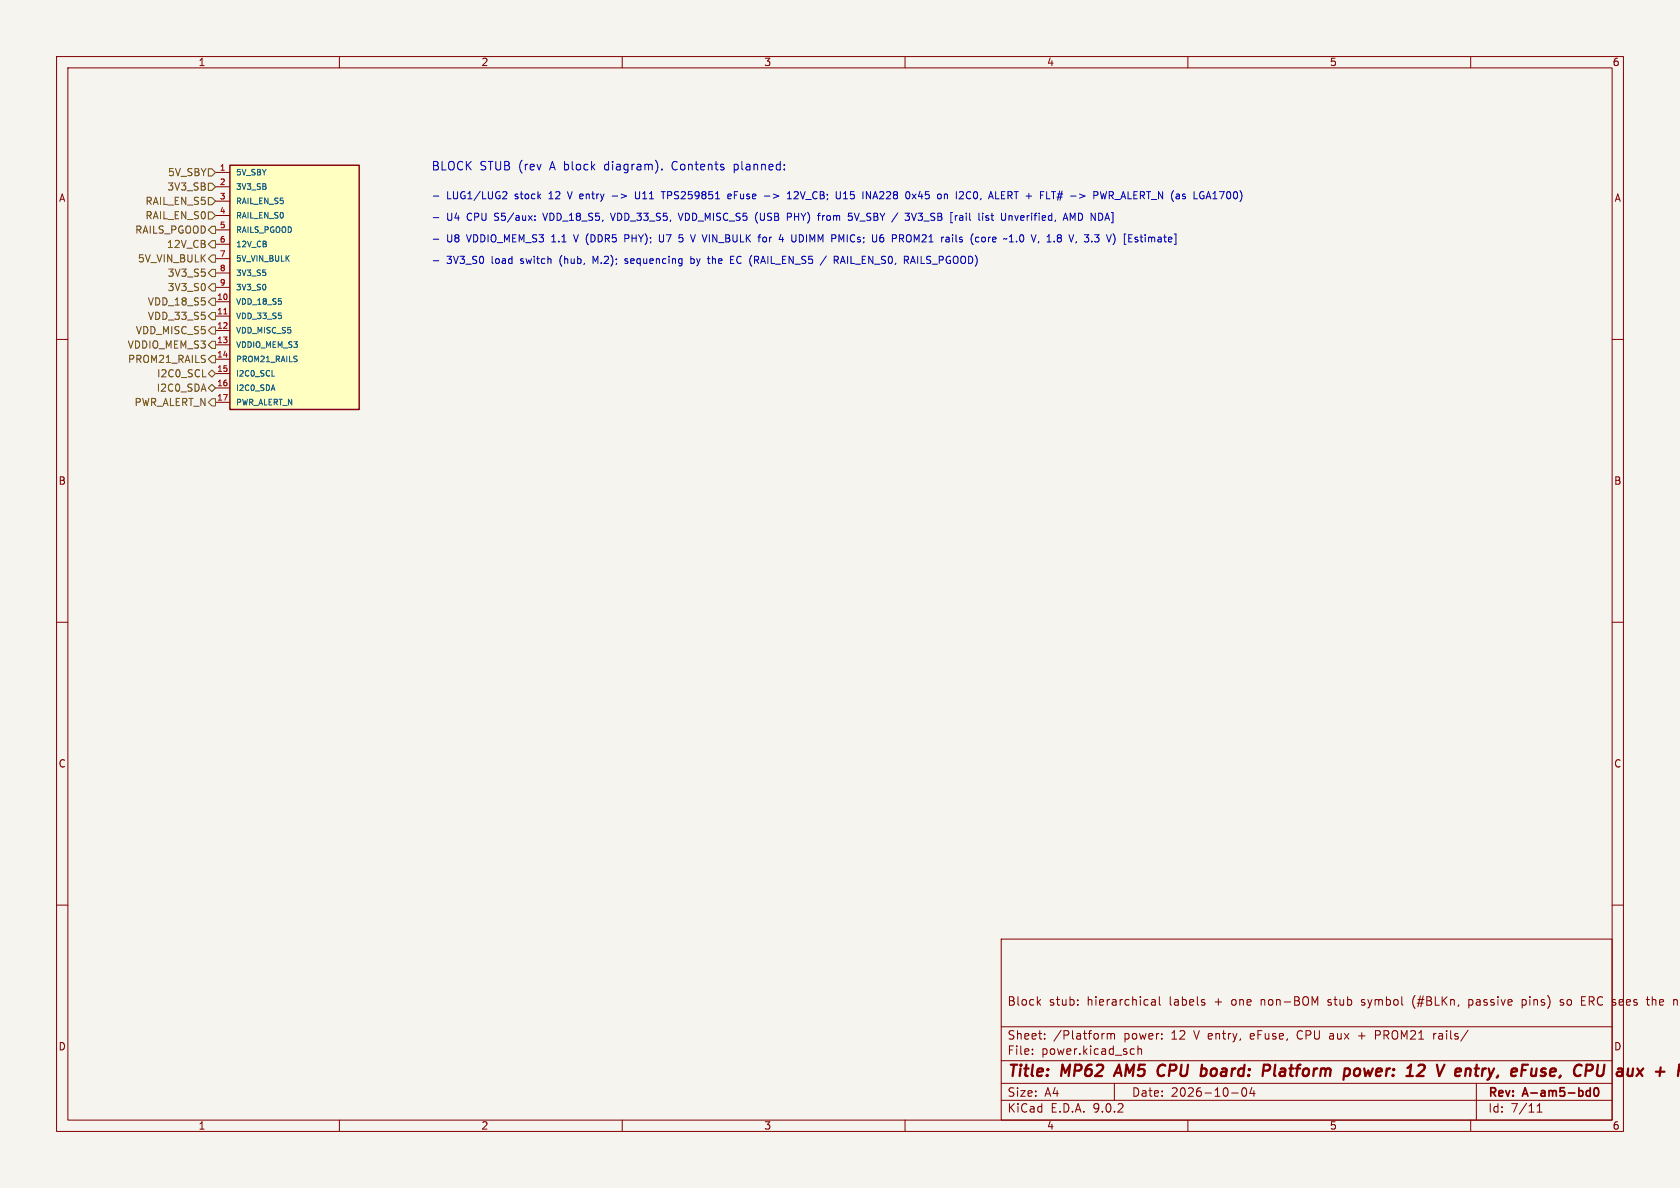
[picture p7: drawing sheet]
<svg xmlns="http://www.w3.org/2000/svg" width="297mm" height="210mm" viewBox="0 0 297 210" stroke-linecap="round" stroke-linejoin="round" font-family="sans-serif">
<path d="M0 0h297v210h-297z" fill="#f5f4ef" stroke="#f5f4ef" stroke-width=".18"/>
<g fill="none" stroke="#840000" stroke-width=".18">
<path d="M10 10h277v190h-277zM12 12h273v186h-273zM60 10v2M110 10v2M160 10v2M210 10v2M260 10v2M10 60h2M285 60h2M10 110h2M285 110h2M10 160h2"/>
<path d="M177 166h108v32h-108zM183.5 177.1l.5 .6M184 176.7l-.6 .6M190.5 177.6v.1M190.5 176.8v.1M203.6 176.8h.6v.9M204.2 177.1h-.5a.29 .29 0 0 0-.2 .3 .29 .29 0 0 0 .2 .3l.5-.1M205 176.2v1.3l.2 .2M213 177.3v.3M234.7 177.6l.2 .1M234.8 176.8v.3M240.7 177.6l.4 .1"/>
<path d="M240.9 176.7l-.2 .2 .2 .3M250.2 176a1.72 1.72 0 0 0 0 2.3M259.7 176.8h.5M259.7 177.6h.5M259.7 176.7v1.5M269.1 176.8l.4-.1 .3 .3M269.1 176.7v1.5M269.8 177.4l-.3 .3-.4-.1M276.4 176.8l-.4-.1-.2 .2 .1 .2 .5 .2v.3h-.6M279.6 177.7h.7M279.6 176.2h.7M285 160h2"/>
<path d="M292.1 176.2v1.5M292.5 176.7l-.4 .1M60 198v2M110 198v2M160 198v2M177 194.5h108M177 191.5h108M177 187.5h108M177 181.5h108M182.5 186.3v.1M182.5 185.5v.1M184.7 183.6v.1"/>
<path d="M184.7 182.8v.1M195.1 182.7h.1M195.7 182.8l.5-.1 .2 .2M195.7 182.7v1M196.4 182.9l.2-.2 .4 .1v.9M196.4 182.9v.8M197 191.5v3M200.1 185.4l.4 .1M200.5 186.3l-.4 .1M201.2 185.5l.2-.1 .3 .1 .1 .9M201.2 184.9v1.5M210 198v2"/>
<path d="M217.7 193.2h1.2M219.7 192.4l.2-.1a.81 .81 0 0 1 .6 .6 .81 .81 0 0 1-.3 .8l-.2 .1a.81 .81 0 0 1-.3-1.4zM221.3 192.2l-.3 1.1h.9M221.7 192.8v1M229.5 182.4l-.2 .4 .2 .7M240.2 183.1h1.1M243.2 183h.5M243.7 182.2h-.5v1.5M253.5 182.7v1M253.9 182.7l-.3 .1-.1 .2M260 198v2M261 191.5v6.5"/>
<path d="M271.7 196.6h.9M271.7 195.5l.5-.4v1.5"/>
</g>
<path d="M280.7 192.8l.4 .1M281.1 192.3v1.5M281.1 193.7l-.4 .1M282.1 192.3a.94 .94 0 0 0 0 1.5 .81 .81 0 0 0 .6-.6 .81 .81 0 0 0-.3-.8l-.1-.1" fill="none" stroke="#840000" stroke-width=".3"/>
<g fill="none" stroke="#840000" stroke-width=".4">
<path d="M197.8 188.2l-.9 2M204.9 190.1l.3 .1 .5-.1M205.6 188.2l-.4 .1-.3 .2M224.4 188.3a.53 .53 0 0 1 0 .8M225.5 188.2l-.3 1.7 .3 .3M239.5 189.1a.52 .52 0 0 1 .6-.2 .52 .52 0 0 1 .4 .4l-.1 .5a.55 .55 0 0 1-.5 .4 .55 .55 0 0 1-.6-.4zM249.2 188.5l.3-.3-.3 2M250.8 188.4l.3-.2h.5a.45 .45 0 0 1 .3 .6l-.2 .3M257.7 188.9l.5 .1 .1 .4-1 .1M258.1 190.1l-.6 .1M259.2 188.9l-.2 1.3M259.3 189l-.1 .1"/>
<path d="M273.3 189a.49 .49 0 0 0-.8 .3v.1l.7 .2v.3l-.3 .3-.5-.1M292.7 189.4h1.6M293.6 188.7l-.2 1.5M296.8 189.3h.3M297.1 188.2h-.2l-.3 2"/>
</g>
<path d="M40.6 29.2h22.9v43.2h-22.9z" fill="#ffffc2"/>
<path d="M40.6 29.2h22.9v43.2h-22.9z" fill="none" stroke="#840000" stroke-width=".25"/>
<g fill="none" stroke="#840000" stroke-width=".18">
<path d="M38.1 30.5h2.5M38.1 33h2.5M38.1 35.6h2.5M38.1 38.1h2.5M38.1 40.6h2.5M38.1 43.2h2.5M38.1 45.7h2.5M38.1 48.3h2.5M38.1 50.8h2.5M38.1 53.3h2.5M38.1 55.9h2.5M38.1 58.4h2.5"/>
<path d="M38.1 61h2.5M38.1 63.5h2.5M38.1 66h2.5M38.1 68.6h2.5M38.1 71.1h2.5"/>
</g>
<path d="M39.6 55.5h.5" fill="none" stroke="#a90000" stroke-width=".18"/>
<path d="M48.1 66.5h.5" fill="none" stroke="#006464" stroke-width=".18"/>
<g fill="none" stroke="#725600" stroke-width=".18">
<path d="M36.8 32.4h.7l.6 .6-.6 .7h-.7zM36.8 37.5h.7l.6 .6-.6 .6h-.7zM36.8 34.9h.7l.6 .7-.6 .6h-.7zM36.8 29.8h.7l.6 .7-.6 .6h-.7zM37.5 57.8h.6v1.3h-.6l-.7-.7zM37.5 55.2h.6v1.3h-.6l-.7-.6zM37.5 52.7h.6v1.3h-.6l-.7-.7zM37.5 50.2h.6v1.2h-.6l-.7-.6zM37.5 47.6h.6v1.3h-.6l-.7-.6zM37.5 45.1h.6v1.3h-.6l-.7-.7zM37.5 42.5h.6v1.3h-.6l-.7-.6zM37.5 40h.6v1.3h-.6l-.7-.7z"/>
<path d="M35.8 66.6h.6M36.8 68.6l.7-.7 .6 .7-.6 .6zM36.8 66l.7-.6 .6 .6-.6 .7zM37.5 70.5h.6v1.3h-.6l-.7-.7zM37.5 62.9h.6v1.2h-.6l-.7-.6zM37.5 60.3h.6v1.3h-.6l-.7-.6z"/>
</g>
<g fill="none" stroke="#0000c2" stroke-width=".18">
<path d="M76.6 34.7h1M76.6 38.5h1M89.1 33.9h.4l.1 .3-.8 .9h.8M94.6 38.8v.2M94.6 38.2v.1M96 37.7l.4 1.3M100.3 33.9l.4 1.2M107.9 37.7l.5 1.3M108.2 34.7h1M112.3 33.9l.1 1.1 .2 .1h.3M116.9 33.9h.7M117 29.9v.1"/>
<path d="M117.2 33.9v1.2M119.9 37.7l.4 1.3M128.7 34.7l.6-.1-.1-.2-.3-.1-.2 .2v.6h.5M129.8 29v1.5M129.8 30h.1M129.9 29l-.1 .1M133.7 39.1l.2 .3M133.9 37.5l-.2 .4M135.1 34.7h1M139.2 37.7h.5l.2 .2-.1 .4-.6 .1M139.2 35.1h.7M139.2 34.2l.4-.3v1.2"/>
<path d="M140.9 33.9l-.5 .1M141.1 34.4l-.8 .7h.8M145.4 38.1v.9M145.5 38.2l-.1 .2M149.1 35.1h.7M149.5 33.9l-.4 .3M150 37.7h.6M150.1 38.2h.3l.3 .2-.1 .4-.5 .2M151 37.7l.5 1.3M153.2 33.9l.7 1.2v-1.2M154.7 33.9l-.4 1.2M161.1 37.7l.5 1.3 .4-1.3"/>
<path d="M161.3 34.3l.6 .8M161.9 34.3l-.6 .8M167 34.4l.1-.1 .3 .1 .1 .7M169.1 38.1h.2M169.8 38.1l-.1 .1M169.8 38.5l-.2 .2 .2 .3M170.9 34.8l.2 .3h.4M171.5 33.9h-.4l-.2 .3M173.7 37.7v.1M173.7 38.1v.9M174.8 38.2l-.3-.1-.2 .2v.2l.5 .1v.3h-.5M176 35.1h.6"/>
<path d="M177.1 34.5h.4M177.7 33.9h-.6v1.2h.6M178.4 38.2l.2-.1 .3 .1v.8M178.4 38.1v.9M185.9 33.9h.7M186.2 33.9v1.2M186.8 34.8h1M188.1 38.6h.6M188.4 37.7l.4 1.3M189.2 39v-1.3l.4 .9 .5-.9v1.3M195.6 33.9l-.3 1.2-.2-.9M196.4 34.5l.4 .6"/>
<path d="M196.8 34.1l-.2-.2h-.5v1.2M196.8 34.3l-.2 .2h-.5M214.4 35.1h.8M214.4 34.2l.4-.3v1.2M76.6 42.3h1M76.6 46.1h1M101.4 41.5l.4 1.3M105.3 46.2l-.5-.9v1.3M110.5 46.5l.3 .1M110.5 42.2h.5M110.8 45.7l-.3 .2v.2l.3 .1M111 41.5h-.5v1.3"/>
<path d="M116.6 41.5v1l.2 .3 .4-.1M120.1 41.5h.6M120.2 42h.3l.3 .2M120.8 42.5l-.3 .3h-.3M122.1 45.8l.4-.1 .2 .2M122.1 45.3v1.3M122.7 46.5l-.2 .1-.4-.1M122.9 41.5l-.4 1.3M129.2 46.6h.6M129.2 45.9h.4M129.2 45.3h.6M135.1 41.9l.3 .1"/>
<path d="M135.4 42.6l-.3 .2M141.3 41.5l.5 .1M141.8 42.7l-.5 .1M146.1 45.2l-1.1 1.7M147.8 46l.4 .6M148.1 45.4v.5M148.3 41.5l.5 .9 .4-.9M148.6 46.6l.4-1.3 .4 1.3M148.7 46.2h.6M155.6 42h.4l.2 .2-.1 .5h-.5M156.1 41.5l-.4 .1M159.3 42.2l.5 .6"/>
<path d="M159.7 41.6v.4M161 46.6l.4-1.3 .4 1.3M161.1 46.2h.6M168.4 41.5v.1M168.4 41.9v.9M169 41.5l.1 1.2M173.6 42l.2-.1 .4 .1v.5l-.1 .2-.3 .1-.2-.2zM179.7 42.6v.2M180.6 41.5a.79 .79 0 0 0 0 1.3M185.1 42.8h.7M185.1 41.9l.4-.4v1.3M191.7 41.5h.8l-.4 .5 .3 .1 .1 .4-.3 .3h-.3"/>
<path d="M199.6 42.1h.4M200.2 41.5h-.6v1.3h.6"/>
</g>
<g font-size="2.8" fill="#840000">
<text x="178" y="190.9">Title:</text>
<text x="187.7" y="190.9">MP62</text>
<text x="198.1" y="190.9">AM5</text>
<text x="206.3" y="190.9">CPU</text>
<text x="214.7" y="190.9">board:</text>
<text x="226.5" y="190.9">Platform</text>
<text x="241.7" y="190.9">power:</text>
<text x="253.6" y="190.9">12</text>
<text x="259.7" y="190.9">V entry,</text>
<text x="274.5" y="190.9">eFuse,</text>
<text x="286.3" y="190.9">CPU</text>
</g>
<g font-size="2.1" fill="#0000c2">
<text x="76.2" y="30.2">BLOCK</text>
<text x="84.8" y="30.2">STUB (rev</text>
<text x="97.4" y="30.2">A block</text>
<text x="107.3" y="30.2">diagram).</text>
<text x="119.4" y="30.2">Contents</text>
<text x="130.4" y="30.2">planned:</text>
</g>
<g font-size="2.1" fill="#840000">
<text x="178" y="178">Block</text>
<text x="185.4" y="178">stub:</text>
<text x="192.2" y="178">hierarchical</text>
<text x="206.9" y="178">labels</text>
<text x="215" y="178">+</text>
<text x="218.1" y="178">one</text>
<text x="223.4" y="178">non-BOM</text>
<text x="235.5" y="178">stub</text>
<text x="241.5" y="178">symbol</text>
<text x="250.7" y="178">(#BLKn,</text>
<text x="260.8" y="178">passive</text>
<text x="270.4" y="178">pins)</text>
<text x="277.3" y="178">so</text>
<text x="281.2" y="178">ERC</text>
<text x="286.8" y="178">sees</text>
<text x="293.1" y="178">the</text>
<text x="178" y="184">Sheet:</text>
<text x="186.2" y="184">/Platform</text>
<text x="198.7" y="184">power:</text>
<text x="207.3" y="184">12</text>
<text x="211.4" y="184">V entry,</text>
<text x="221.6" y="184">eFuse,</text>
<text x="230" y="184">CPU aux</text>
<text x="241.1" y="184">+</text>
<text x="244.3" y="184">PROM21</text>
<text x="254.7" y="184">rails/</text>
<text x="178" y="186.7">File:</text>
<text x="184.1" y="186.7">power.kicad_sch</text>
<text x="178" y="196.9">KiCad</text>
<text x="178" y="194.1">Size:</text>
<text x="184.7" y="194.1">A4</text>
<text x="185.7" y="196.9">E.D.A.</text>
<text x="193.3" y="196.9">9.0.2</text>
<text x="200" y="194.1">Date:</text>
<text x="207" y="194.1">2026-10-04</text>
<text x="263" y="194.3">Rev:</text>
<text x="263" y="196.9">Id:</text>
<text x="267.1" y="196.9">7/11</text>
<text x="269.4" y="194.3">A-am5-bd0</text>
</g>
<g font-size="1.8" fill="#840000">
<text x="35" y="11.9">1</text>
<text x="85" y="11.9">2</text>
<text x="135" y="11.9">3</text>
<text x="185" y="11.9">4</text>
<text x="235" y="11.9">5</text>
<text x="285" y="11.9">6</text>
<text x="10.3" y="35.9">A</text>
<text x="285.3" y="35.9">A</text>
<text x="10.3" y="85.9">B</text>
<text x="285.3" y="85.9">B</text>
<text x="10.3" y="135.9">C</text>
<text x="285.3" y="135.9">C</text>
<text x="10.3" y="185.9">D</text>
<text x="285.3" y="185.9">D</text>
<text x="35" y="199.9">1</text>
<text x="85" y="199.9">2</text>
<text x="135" y="199.9">3</text>
<text x="185" y="199.9">4</text>
<text x="235" y="199.9">5</text>
<text x="285" y="199.9">6</text>
</g>
<g font-size="1.8" fill="#725600">
<text x="29.5" y="33.9">3V3_SB</text>
<text x="29.6" y="31.3">5V_SBY</text>
<text x="23.8" y="41.5">RAILS_PGOOD</text>
<text x="25.6" y="39">RAIL_EN_S0</text>
<text x="25.6" y="36.4">RAIL_EN_S5</text>
<text x="24.3" y="46.6">5V_VIN_BULK</text>
<text x="29.4" y="44">12V_CB</text>
<text x="29.5" y="51.7">3V3_S0</text>
<text x="29.5" y="49.1">3V3_S5</text>
<text x="23.9" y="59.3">VDD_MISC_S5</text>
<text x="26" y="56.7">VDD_33_S5</text>
<text x="26" y="54.2">VDD_18_S5</text>
<text x="22.5" y="61.8">VDDIO_MEM_S3</text>
<text x="22.5" y="64.4">PROM21_RAILS</text>
<text x="23.7" y="72">PWR_ALERT_N</text>
<text x="27.6" y="69.4">I2C0_SDA</text>
<text x="27.7" y="66.9">I2C0_SCL</text>
</g>
<g font-size="1.8" fill="#0000c2">
<text x="78.9" y="35.3">LUG1/LUG2</text>
<text x="91.1" y="35.3">stock</text>
<text x="97.3" y="35.3">12</text>
<text x="100.9" y="35.3">V entry</text>
<text x="109" y="35.3">-&gt;</text>
<text x="113.4" y="35.3">U11</text>
<text x="118.3" y="35.3">TPS259851</text>
<text x="130.2" y="35.3">eFuse</text>
<text x="136.8" y="35.3">-&gt;</text>
<text x="141.1" y="35.3">12V_CB;</text>
<text x="149.9" y="35.3">U15</text>
<text x="154.8" y="35.3">INA228</text>
<text x="162.6" y="35.3">0x45</text>
<text x="168.4" y="35.3">on</text>
<text x="171.9" y="35.3">I2C0,</text>
<text x="178" y="35.3">ALERT +</text>
<text x="187.4" y="35.3">FLT#</text>
<text x="192.9" y="35.3">-&gt;</text>
<text x="197.2" y="35.3">PWR_ALERT_N (as</text>
<text x="215.4" y="35.3">LGA1700)</text>
<text x="78.9" y="39.1">U4</text>
<text x="82.7" y="39.1">CPU</text>
<text x="87.7" y="39.1">S5/aux:</text>
<text x="96.5" y="39.1">VDD_18_S5,</text>
<text x="108.7" y="39.1">VDD_33_S5,</text>
<text x="120.9" y="39.1">VDD_MISC_S5</text>
<text x="134.6" y="39.1">(USB</text>
<text x="140.4" y="39.1">PHY)</text>
<text x="146.1" y="39.1">from</text>
<text x="151.6" y="39.1">5V_SBY</text>
<text x="159.7" y="39.1">/</text>
<text x="162.2" y="39.1">3V3_SB</text>
<text x="170.3" y="39.1">[rail</text>
<text x="175.5" y="39.1">list</text>
<text x="179.7" y="39.1">Unverified,</text>
<text x="191" y="39.1">AMD NDA]</text>
<text x="78.9" y="42.9">U8</text>
<text x="78.9" y="46.7">3V3_S0</text>
<text x="82.7" y="42.9">VDDIO_MEM_S3</text>
<text x="87" y="46.7">load</text>
<text x="92.3" y="46.7">switch</text>
<text x="97.8" y="42.9">1.1</text>
<text x="99.4" y="46.7">(hub,</text>
<text x="102" y="42.9">V (DDR5</text>
<text x="105.5" y="46.7">M.2);</text>
<text x="111.3" y="42.9">PHY);</text>
<text x="111.3" y="46.7">sequencing</text>
<text x="117.6" y="42.9">U7</text>
<text x="121.3" y="42.9">5</text>
<text x="123.2" y="46.7">by</text>
<text x="123.7" y="42.9">V VIN_BULK</text>
<text x="126.4" y="46.7">the</text>
<text x="130.6" y="46.7">EC (RAIL_EN_S5</text>
<text x="136" y="42.9">for</text>
<text x="139.8" y="42.9">4</text>
<text x="142.2" y="42.9">UDIMM</text>
<text x="147" y="46.7">/</text>
<text x="149.5" y="42.9">PMICs;</text>
<text x="149.5" y="46.7">RAIL_EN_S0,</text>
<text x="156.9" y="42.9">U6</text>
<text x="160.6" y="42.9">PROM21</text>
<text x="162.1" y="46.7">RAILS_PGOOD)</text>
<text x="169.5" y="42.9">rails</text>
<text x="174.9" y="42.9">(core</text>
<text x="181.1" y="42.9">~1.0</text>
<text x="186.2" y="42.9">V, 1.8</text>
<text x="193.2" y="42.9">V, 3.3</text>
<text x="200.3" y="42.9">V)</text>
<text x="203.4" y="42.9">[Estimate]</text>
</g>
<g font-size="1.4" fill="#a90000">
<text x="38.8" y="30.2">1</text>
<text x="38.8" y="32.8">2</text>
<text x="38.8" y="35.3">3</text>
<text x="38.8" y="37.8">4</text>
<text x="38.8" y="40.4">5</text>
<text x="38.8" y="42.9">6</text>
<text x="38.8" y="45.5">7</text>
<text x="38.3" y="53.1">10</text>
<text x="38.8" y="48">8</text>
<text x="38.8" y="50.5">9</text>
<text x="38.3" y="55.6">11</text>
<text x="38.3" y="58.2">12</text>
<text x="38.3" y="60.7">13</text>
<text x="38.3" y="63.2">14</text>
<text x="38.3" y="65.8">15</text>
<text x="38.3" y="68.3">16</text>
<text x="38.3" y="70.9">17</text>
</g>
<g font-size="1.4" fill="#006464">
<text x="41.7" y="31.2">5V_SBY</text>
<text x="41.7" y="33.7">3V3_SB</text>
<text x="41.7" y="36.3">RAIL_EN_S5</text>
<text x="41.7" y="38.8">RAIL_EN_S0</text>
<text x="41.7" y="41.4">RAILS_PGOOD</text>
<text x="41.7" y="43.9">12V_CB</text>
<text x="41.7" y="46.4">5V_VIN_BULK</text>
<text x="41.7" y="49">3V3_S5</text>
<text x="41.7" y="51.5">3V3_S0</text>
<text x="41.7" y="54.1">VDD_18_S5</text>
<text x="41.7" y="56.6">VDD_33_S5</text>
<text x="41.7" y="59.1">VDD_MISC_S5</text>
<text x="41.7" y="61.7">VDDIO_MEM_S3</text>
<text x="41.7" y="64.2">PROM21_RAILS</text>
<text x="41.7" y="66.8">I2C0_SCL</text>
<text x="41.7" y="69.3">I2C0_SDA</text>
<text x="41.7" y="71.8">PWR_ALERT_N</text>
</g>
</svg>
